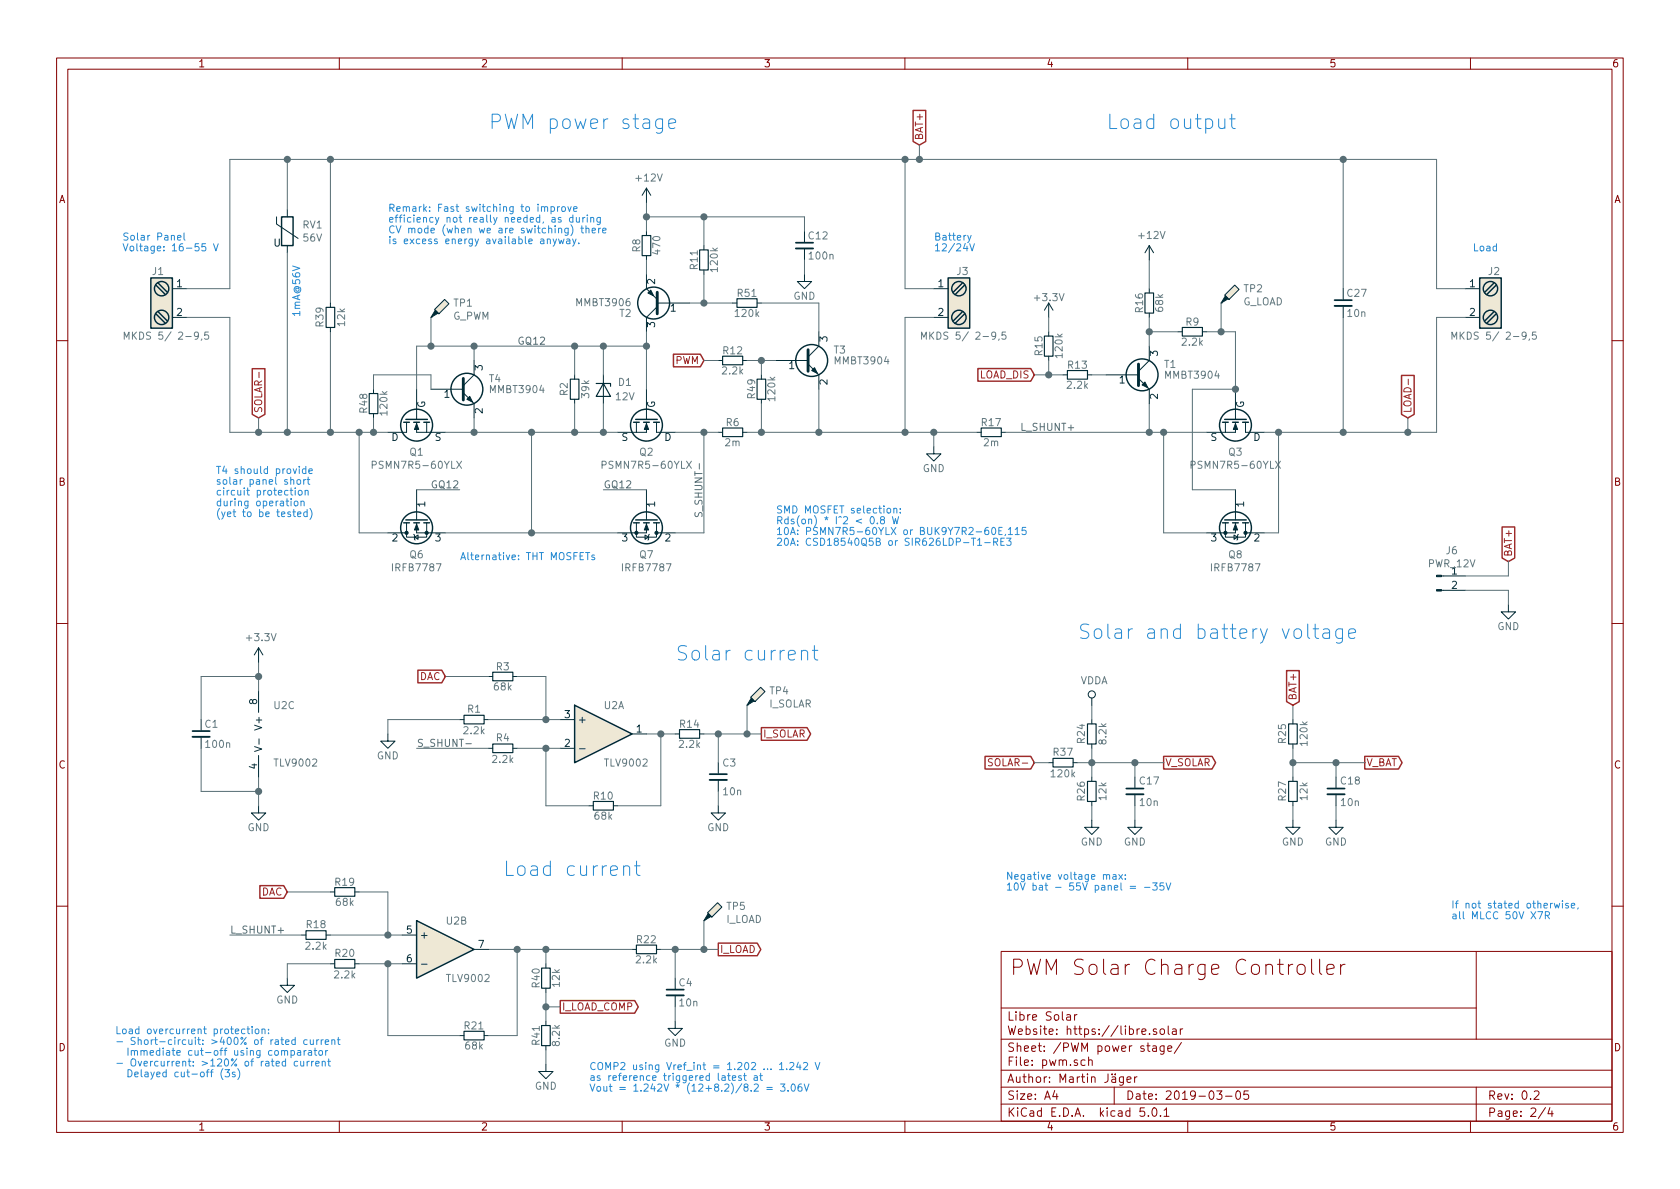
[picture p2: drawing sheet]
<svg xmlns="http://www.w3.org/2000/svg" width="297mm" height="210mm" viewBox="0 0 297 210" stroke-linecap="round" stroke-linejoin="round" font-family="sans-serif">
<g fill="none" stroke="#840000" stroke-width=".18">
<path d="M10 10.3h277v189.9h-277zM12 12.2h273v186.1h-273zM60 10.3v1.9M110 10.3v1.9M160 10.3v1.9M210 10.3v1.9M260 10.3v1.9M10 60.2h2M285 60.2h2M10 110.3h2M285 110.3h2M10 160.2h2"/>
<path d="M177 168.2h108v30.1h-108zM177 178.3h84M188.6 179.5h.6l.1 .9M189.3 179.8l-.5 .1-.2 .2v.2l.2 .1 .5-.1M190 179.4v1M190.4 179.4l-.3 .1-.1 .2M229.5 170.8a.74 .74 0 0 1 1.3 .2v.8a.74 .74 0 0 1-.8 .5 .74 .74 0 0 1-.7-.5v-.8zM231.9 169.6v2.3l.1 .3 .3 .1M233.3 169.6v2.3l.2 .3 .2 .1M234.6 171.4l1.3-.2-.1-.5-.8-.2-.3 .2-.1 .2v1l.1 .3 .3 .1 .8-.1M237 170.5v1.8M237.8 170.5a.69 .69 0 0 0-.8 .5"/>
<path d="M261 168.2v15.6M285 160.2h2M60 198.3v1.9M110 198.3v1.9M160 198.3v1.9M177 195.2h108M177 192.2h108M177 189.2h108M177 183.8h108M186.5 192.8l-.4 1.1h1M186.8 193.4v1M191.8 187.5l-.4-.1-.3 .3 .1 .6 .2 .1 .4-.1"/>
<path d="M192.5 187.5l.2-.1 .4 .1v.9M192.5 186.9v1.5M197 192.2v3M198.6 190.4v1.2l-.3 .3-.3-.1M198.6 190.5l-.4-.1-.3 .3 .1 .6 .2 .1 .4-.1M199.3 190.9l.7-.1-.1-.3-.4-.1-.2 .2v.7h.6M200.6 190.4v1M201 190.4l-.4 .3M202.3 195.9h-.7l-.1 .7 .3-.1h.5l.1 .3-.1 .5-.2 .1-.6-.1M203 197.3v.1M203.3 182.8v.1M203.8 196.1l.2-.2a.8 .8 0 0 1 .6 .8 .8 .8 0 0 1-.6 .7l-.2-.1-.1-.5z"/>
<path d="M203.8 185h.6l.1 .9M204.5 185.3l-.5 .1a.29 .29 0 0 0-.3 .2 .29 .29 0 0 0 .3 .3l.5-.1M204.5 182l-.4-.1-.2 .2 .1 .3 .5 .1v.3h-.6M205.2 197.3v.1M205.2 182.1l.2-.2 .4 .2 .1 .5-.1 .2-.4 .1-.2-.1zM205.8 196.3l.4-.4v1.5M205.8 184.9v1.4l-.3 .1h-.3M205.8 185l-.4-.1-.3 .3 .1 .6 .2 .1 .4-.1M205.8 197.4h.9M206.5 185.4l.7-.1-.1-.3-.4-.1-.2 .2 .1 .7h.5M206.6 181.4v1.3l.2 .2M207.3 182h.6l.1 .9"/>
<path d="M208 182.3l-.5 .1-.2 .2v.2l.2 .1 .5-.1M208.7 181.9v1M208.9 184.3l-1.3 2M209.1 181.9l-.3 .1-.1 .2M210 198.3v1.9M215.1 192.9h1l-.5 .6 .4 .1v.7l-.2 .1-.7-.1M216.7 193.8h1.1M218.6 193.1l.4-.2a.94 .94 0 0 1 0 1.5 .82 .82 0 0 1-.4-1.3zM220.7 192.9h-.7l-.1 .7 .2-.1h.5l.2 .3-.1 .5-.2 .1-.6-.1M260 198.3v1.9M261 192.2v6.1M271.3 193.1l.2-.2h.3l.3 .2v.2v.2l-.9 .9h.9"/>
<path d="M273.3 195.9l-1.3 1.9M274 195.9l-.3 1h.9M274.4 196.4v1"/>
</g>
<g fill="none" stroke="#002b36" stroke-width=".2">
<path d="M57.7 54.4h1.5v3.5h-1.5zM113.5 41.7h1.6v3.5h-1.6zM123.7 44.2h1.5v3.5h-1.5zM130.3 52.8h3.6v1.6h-3.6zM184.7 59.4h1.5v3.6h-1.5zM202.4 51.8h1.6v3.6h-1.6zM209 57.9h3.6v1.5h-3.6zM65.3 69.6h1.5v3.5h-1.5zM100.8 67.1h1.6v3.5h-1.6zM105.4 67.8h2.5v.5M106.7 67.8l1.2 2.3h-2.5zM127.8 75.7h3.5v1.5h-3.5z"/>
<path d="M127.8 63h3.5v1.5h-3.5zM133.9 67.1h1.5v3.5h-1.5zM173.5 75.7h3.5v1.5h-3.5zM188.7 65.5h3.6v1.6h-3.6zM87.1 118.9h3.6v1.5h-3.6zM82 126.5h3.6v1.5h-3.6zM87.1 131.6h3.6v1.5h-3.6zM120.1 129h3.6v1.6h-3.6zM186.2 134.1h3.5v1.5h-3.5zM192.3 128h1.5v3.6h-1.5zM192.3 138.2h1.5v3.5h-1.5zM227.8 138.2h1.6v3.5h-1.6z"/>
<path d="M227.8 128h1.6v3.6h-1.6zM59.2 157h3.5v1.5h-3.5zM104.9 141.7h3.6v1.6h-3.6zM54.1 164.6h3.6v1.5h-3.6zM59.2 169.7h3.5v1.5h-3.5zM95.8 171.2h1.5v3.5h-1.5zM112.5 167.1h3.6v1.6h-3.6zM82 182.4h3.6v1.5h-3.6zM95.8 181.4h1.5v3.5h-1.5z"/>
</g>
<g fill="none" stroke="#002b36" stroke-width=".18">
<path d="M48.9 38.3v1.3l3.8 2.6M50.8 37.1v1.2M114.3 33.3v2.5M114.3 33.3l-.8 1.2M114.3 33.3l.8 1.2M30.5 51h2.5M30.5 56.1h2.5M50.8 43.4v1.3M58.4 53.6v.8M58.4 57.9v.8M76.2 56.1h.1M76.8 54.7l1.8-1.7 .8 .7-1.8 1.8z"/>
<path d="M114.3 48.5v2.5l1.9 2M114.3 40.9v.8M114.3 45.2v.8M116.2 54.2l-1.9 1.9v2.6M116.2 53.6h5.7M124.5 43.4v.8M124.5 47.7v.8M129.5 53.6h.8M133.9 53.6h.7M142.2 48.5v1.3h1.3l-1.3 1.2-1.2-1.2h1.2M142.2 40.9v1.9M142.2 43.9v2.1"/>
<path d="M144.8 58.7v2.5l-1.9 1.9M165.1 51h2.5M165.1 56.1h2.5M185.4 53.6v2.5M185.4 58.7v.7M185.4 53.6l.8 1.3M185.4 53.6l-.7 1.3M203.2 43.4v2.6M203.2 51v.8M203.2 55.4v.7M203.2 43.4l-.8 1.3M203.2 43.4l.8 1.3"/>
<path d="M208.3 58.7h.7M212.6 58.7h.8M215.9 53.6h.1M216.5 52.2l1.8-1.8 .8 .8-1.8 1.8zM237.5 51v2M237.5 54.1v2M259.1 51h2.5M259.1 56.1h2.5M66 68.8v.8M66 73.1v.8M71.9 74.7v1.7h-3.3M73.7 74.7v1.7h5"/>
<path d="M73.7 68.8v5.4M75.4 74.7v1.7M76.2 68.8h5.7M81.9 69.5l1.9 1.9v2.5M83.8 63.7v2.6l-1.9 1.9M101.6 66.3v.8M101.6 70.6v.8M106.7 66.3v5.1M112.5 74.7v1.7M114.3 74.7v1.7h-5.1M114.3 68.8v5.4M116.1 74.7v1.7h3.3"/>
<path d="M127 76.4h.8M127 63.7h.8M131.3 76.4h.8M131.3 63.7h.8M134.6 66.3v.8M134.6 70.6v.8M137.2 63.7h5.7M142.9 64.4l1.9 1.9v2.5M165.1 79v1.3h1.3l-1.3 1.2-1.3-1.2h1.3M172.7 76.4h.8M177 76.4h.8M185.4 63v.7"/>
<path d="M188 66.3h.7M192.3 66.3h.7M195.6 66.3h5.7M201.3 66.9l1.9 1.9v2.6M203.2 61.2v2.5l-1.9 2M216.7 74.7v1.7M218.4 74.7v1.7h-5M218.4 68.8v5.4M220.2 74.7v1.7h3.3M68.6 94.2h3.3M71.9 92.5v1.7M73.2 94.5l.1 .1v.8l.1 .1"/>
<path d="M73.3 95l.6-.4v.8zM73.7 86.6v5.1M73.7 91.7v.2M73.7 92.5v1.7h5M75.4 92.5v2.5h-3.5v-.8M112.5 92.5v2.5h3.6v-.8M114 94.6l.7 .4-.7 .4zM114.3 86.6v5.1M114.3 91.7v.2M114.3 92.5v1.7h-5.1M114.8 94.5l-.1 .1v.8l-.1 .1M116.1 92.5v1.7"/>
<path d="M116.1 94.2h3.3M216.7 92.5v2.5h3.5v-.8M218.2 94.6l.6 .4-.6 .4zM218.4 86.6v5.1M218.4 91.7v.2M218.4 92.5v1.7h-5M218.9 94.5l-.1 .1v.8l-.1 .1M220.2 92.5v1.7M220.2 94.2h3.3M45.7 114.5v2.6M45.7 114.5l-.7 1.3M45.7 114.5l.8 1.3"/>
<path d="M86.4 119.6h.7M90.7 119.6h.7M254.9 104.4h4.2M254.9 101.8h4.2M266.7 106.9v1.3h1.3l-1.3 1.3-1.3-1.3h1.3M35.6 127.2v2M35.6 130.3v2M45.7 122.2v3.8M45.7 133.6v3.8M68.6 129.8v1.3h1.2l-1.2 1.2-1.3-1.2h1.3M81.3 127.2h.7M85.6 127.2h.8"/>
<path d="M86.4 132.3h.7M90.7 132.3h.7M99.1 127.2h2.5M99.1 132.3h2.5M111.8 129.8h2.5M119.4 129.8h.7M123.7 129.8h.8M127 134.9v1.9M127 137.9v2M132.1 124.7h.1M132.7 123.3l1.8-1.8 .8 .8-1.8 1.8zM185.4 134.9h.8"/>
<path d="M189.7 134.9h.8M193 123.4v1.3M193 127.2v.8M193 131.6v.7M193 137.4v.8M200.7 137.4v1.9M228.6 127.2v.8M228.6 131.6v.7M228.6 137.4v.8M236.2 137.4v1.9M45.7 142.5v1.3h1.3l-1.3 1.2-1.3-1.2h1.3M58.4 157.7h.8"/>
<path d="M62.7 157.7h.8M104.1 142.5h.8M108.5 142.5h.7M127 142.5v1.3h1.3l-1.3 1.2-1.3-1.2h1.3M193 145v1.3h-1.2l1.2 1.3 1.3-1.3h-1.3M193 141.7v.8M200.7 145v1.3h-1.3l1.3 1.3 1.2-1.3h-1.2M200.7 140.5v2M228.6 145v1.3h-1.3l1.3 1.3 1.3-1.3h-1.3M228.6 141.7v.8M236.2 145v1.3h-1.3l1.3 1.3 1.3-1.3h-1.3M236.2 140.5v2"/>
<path d="M50.8 173v1.2h1.3l-1.3 1.3-1.3-1.3h1.3M53.3 165.3h.8M57.7 165.3h.7M58.4 170.4h.8M62.7 170.4h.8M71.1 170.4h2.6M71.1 165.3h2.6M83.8 167.9h2.6M96.5 170.4v.8M96.5 174.7v.8M111.8 167.9h.7M116.1 167.9h.7"/>
<path d="M119.4 173v1.9M119.4 176v2M124.5 162.8h.1M125.1 161.4l1.8-1.8 .7 .8-1.7 1.8zM81.3 183.1h.7M85.6 183.1h.8M96.5 188.2v1.3h1.3l-1.3 1.2-1.3-1.2h1.3M96.5 180.6v.8M96.5 184.9v.8M119.4 180.6v1.3h1.2l-1.2 1.2-1.3-1.2h1.3"/>
<circle cx="193" cy="122.8" r=".63"/>
</g>
<g fill="#eee8d5" stroke="#eee8d5" stroke-width=".18">
<path d="M167.6 49.1h3.8v8.9h-3.8z"/>
<path d="M26.7 49.1h3.8v8.9h-3.8z"/>
<path d="M261.6 49.1h3.8v8.9h-3.8z"/>
<path d="M132.7 123.3l1.8-1.8 .8 .8-1.8 1.8z"/>
<path d="M125.1 161.4l1.8-1.8 .7 .8-1.7 1.8z"/>
<path d="M73.7 162.8l10.1 5.1-10.1 5.1z"/>
<path d="M101.6 124.7l10.2 5.1-10.2 5.1z"/>
<path d="M76.8 54.7l1.8-1.7 .8 .7-1.8 1.8z"/>
<path d="M216.5 52.2l1.8-1.8 .8 .8-1.8 1.8z"/>
</g>
<g fill="none" stroke="#002b36" stroke-width=".25">
<path d="M49.8 38.3h2v5.1h-2zM26.7 49.1h3.8v8.9h-3.8zM27.6 55.5l1.6 1.6M27.6 50.4l1.6 1.7M27.9 50l1.7 1.7M27.9 55.1l1.7 1.7M167.6 49.1h3.8v8.9h-3.8zM170.2 50l-1.7 1.7M170.2 55.1l-1.7 1.7M170.6 55.5l-1.7 1.6M170.6 50.4l-1.7 1.7M261.6 49.1h3.8v8.9h-3.8z"/>
<path d="M264.2 50l-1.7 1.7M264.2 55.1l-1.7 1.7M264.5 55.5l-1.6 1.6M264.5 50.4l-1.6 1.7M71.4 74.7h1M71.8 74.2h3.8M73.2 74.7h1M74.9 74.7h1M112 74.7h1M112.4 74.2h3.8M113.8 74.7h1M115.6 74.7h1"/>
<path d="M216.2 74.7h1M216.5 74.2h3.8M217.9 74.7h1M219.7 74.7h1M71.4 92.5h1M71.8 91.9h3.8M73.2 92.5h1M74.9 92.5h1M112 92.5h1M112.4 91.9h3.8M113.8 92.5h1M115.6 92.5h1"/>
<path d="M216.2 92.5h1M216.5 91.9h3.8M217.9 92.5h1M219.7 92.5h1M101.6 124.7l10.2 5.1-10.2 5.1zM73.7 162.8l10.1 5.1-10.1 5.1z"/>
<circle cx="28.6" cy="56.1" r="1.27"/>
<circle cx="28.6" cy="51" r="1.27"/>
<circle cx="115.6" cy="53.6" r="2.82"/>
<circle cx="169.5" cy="56.1" r="1.27"/>
<circle cx="169.5" cy="51" r="1.27"/>
<circle cx="263.5" cy="56.1" r="1.27"/>
<circle cx="263.5" cy="51" r="1.27"/>
<circle cx="73.7" cy="75.2" r="2.82"/>
<circle cx="82.5" cy="68.8" r="2.82"/>
<circle cx="114.3" cy="75.2" r="2.82"/>
<circle cx="143.5" cy="63.7" r="2.82"/>
<circle cx="201.9" cy="66.3" r="2.82"/>
<circle cx="218.4" cy="75.2" r="2.82"/>
<circle cx="73.7" cy="93.3" r="2.82"/>
<circle cx="114.3" cy="93.3" r="2.82"/>
<circle cx="218.4" cy="93.3" r="2.82"/>
</g>
<g fill="none" stroke="#657b83" stroke-width=".18">
<path d="M22 60v-1.3l.4 .9 .4-.9v1.3M36.8 58.7h-.6v.6l.5-.1 .2 .3v.3l-.2 .2-.5-.1M162.9 60v-1.3l.4 .9 .5-.9v1.3M177.8 58.7h-.6l-.1 .6 .5-.1 .3 .3v.3l-.3 .2-.5-.1M256.7 60v-1.3l.4 .9 .5-.9v1.3M271.6 58.7h-.6l-.1 .6 .5-.1 .3 .3v.3l-.3 .2-.5-.1M65.8 82.2h.6l.1-.2v-.3l-.2-.1h-.5v1.2M80.7 81.6l.9 1.2M81.6 81.6l-.9 1.2M106.5 82.2h.6l.1-.2-.1-.3-.2-.1h-.4v1.2M121.4 81.6l.9 1.2M122.3 81.6l-.9 1.2"/>
<path d="M210.6 82.2h.6l.1-.2v-.3l-.2-.1h-.5v1.2M225.5 81.6l.9 1.2M226.4 81.6l-.9 1.2"/>
</g>
<g fill="none" stroke="#268bd2" stroke-width=".18">
<path d="M95.7 36.7l.2-.2 .3 .1 .1 .8M96.3 36.7l.2-.2 .3 .1v.8M97.4 36.6l.4-.1 .2 .3-.1 .5h-.5M97.4 36.5v1.3M98.6 36.5v.9M98.9 36.5l-.3 .3M99.2 38.5l-.3-.1-.2 .2 .1 .2 .4 .1v.3h-.5M99.4 36.6l.3-.1 .3 .3-.2 .5-.3 .1-.1-.1zM100.4 36.5l.3 .9 .3-.9M100.9 39.7a1.47 1.47 0 0 1 0 2M101.3 38.5l-.4-.1-.2 .3 .1 .5h.5M101.3 38v1.3"/>
<path d="M101.4 37l.6-.2v-.2l-.4-.1-.2 .2 .1 .6h.5M101.9 38.4l.1 .8 .3 .1 .1-.1M102.4 38.4v.9M102.9 39.9v1.1l.3 .2M103 38.4v.9M103.4 38.4l-.4 .3M103.6 39.9v1.3M103.8 38v.1M103.8 38.4v.9M104.4 38.6l.2-.2 .3 .1 .1 .8M104.4 38.4v.9M106.1 38.4v1.1l-.2 .2-.3-.1"/>
<path d="M106.1 38.5l-.3-.1-.3 .3 .2 .5h.4M117.1 21v2.1a.68 .68 0 0 1-1 .3M117.1 21.2l-.7-.2-.5 .5v.7l.3 .4 .2 .1 .7-.1M118.2 21.9l1.3-.3-.2-.4-.7-.2-.4 .4v.9l.2 .3 .2 .1 .7-.1M215.5 21v1.3a.61 .61 0 0 0 .5 .5 .61 .61 0 0 0 .6-.3M216.6 21v1.7M217.4 21h1M217.8 20.2v2.1l.1 .3 .5 .1M31.4 42l.6-.1-.1-.2-.3-.1-.2 .2v.6h.5M32.5 41.2v1.1l.2 .2M36.3 43.1h-.6v.6l.2-.1 .4 .1v.5l-.1 .2-.5-.2M37.7 43.1l.5 1.3 .4-1.3"/>
<path d="M96.8 42.4l.2-.1h.3v.8M96.8 42.3v.8M97.8 42.3l.3 .8M98.4 42.3l-.4 1.1-.2 .1M98.8 42.3l.2 .8 .2-.6 .3 .6 .2-.8M100.2 42.3h.5l.1 .8M100.8 42.6h-.5l-.1 .2v.2h.6M101.2 42.3l.3 .8M101.9 42.3l-.5 1.1-.2 .1M102.3 43v.1M102.7 40.4h.5M103.6 40.5l.2-.1h.3v.8"/>
<path d="M104.7 40.8l.6-.1-.1-.3h-.3l-.2 .1v.6h.5M105.8 40.4v.8M106.2 40.4l-.4 .2M106.6 40.8l.6-.1-.1-.3h-.3l-.2 .1v.6h.5M171.1 41.6l.3 .9M171.4 43.1l.5 1.3 .4-1.3M171.7 41.6l-.4 1.2-.2 .1M51.3 86.7h.5M51.4 84.9l.2-.1 .3 .1v.7M51.5 86.3v1.1l.3 .1M51.5 88.2v.1M51.5 88.6v.9"/>
<path d="M51.8 90.5h.4M51.9 90.1v1.1l.3 .2M52.1 88.7l.1-.1 .4 .1 .1 .5-.1 .2-.4 .1-.1-.2zM52.2 86.3v.1M52.2 86.7v.8M52.6 84.9l.1-.1 .4 .1 .1 .5-.2 .2h-.3l-.1-.1zM52.6 90.9l.6-.1v-.2l-.4-.1-.2 .2 .1 .6h.5M52.9 86.8l.3-.1 .2 .2-.1 .6h-.3l-.3-.2zM52.9 82.5v.1M52.9 82.9v.8M53.2 88.7l.2-.1 .3 .1 .1 .8M53.2 88.6v.9"/>
<path d="M53.7 84.8v.8M53.9 86.8l.2-.1 .3 .1 .1 .7M53.9 86.7v.8M54.1 83l-.4-.1-.2 .2 .1 .6h.5M54.1 84.8l-.4 .2M54.1 82.5v1.2M54.3 90.6l-.4-.1-.2 .2 .1 .6h.5M54.3 90.1v1.3M54.3 84.8h.5M54.5 84.4v1.1l.3 .1M54.6 83.3l.6-.1v-.2l-.4-.1-.2 .2 .1 .6h.5M54.8 89.9a1.4 1.4 0 0 1 0 1.9"/>
<path d="M103.5 97.7h.8M103.9 97.7v1.3M105.1 98.2l-.3-.1-.2 .2 .1 .2 .4 .1v.3h-.5M155.1 92.5v.1M155.9 91.9l-.2-.1v-.3l.2-.1h.4v.4l-.5 .2-.1 .1v.3l.2 .2h.4l.1-.2-.1-.4-.1-.1M156.9 90l.1-.1 .4 .1 .1 .5-.1 .2h-.4l-.1-.1zM157.8 91.4l.3 1.2 .2-.9 .3 .9 .3-1.2M158 90l.2-.1h.3l.1 .8M158 89.9v.8M159.2 90.6v.1M159.2 89.9v.2M172.8 95.5l.4-.3v1.2"/>
<path d="M172.8 96.4h.8M174.1 96h1M175.4 93.4l.2-.1a.67 .67 0 0 1 .5 .6 .67 .67 0 0 1-.5 .6l-.2-.1-.1-.3zM175.7 95.8h.6l.1-.5-.2-.1h-.5v1.2M176 95.8l.4 .6M176.6 93.9h.4M177 95.8h.4M177.2 93.3h-.6v1.2h.6M177.6 95.2h-.6v1.2h.6M177.8 94.5l-.1 .2M178 95.2h.8l-.4 .5 .3 .1v.5l-.2 .1-.5-.1M178.3 93.6l.3-.3v1.2"/>
<path d="M178.3 94.5h.7M179.5 93.6l.4-.3v1.2M179.5 94.5h.7M181.4 93.3h-.6l-.1 .6 .2-.2 .5 .2v.5l-.2 .1-.5-.1M141.7 115.3a.63 .63 0 0 1 1.1 .1v1.3M141.7 115v1.7M143.6 115h1M144 114.2v2.1l.1 .3 .5 .1M231.2 110.4v2.1l.1 .3 .3 .1M232.2 111.2h.9M232.5 110.4v2.1l.2 .3 .4 .1M234 111.3l.2-.1 .7 .1 .2 .3v1.3"/>
<path d="M235.1 111.8l-.9 .1a.49 .49 0 0 0-.4 .5 .49 .49 0 0 0 .4 .5l.9-.1M237.4 111.2v2.1a.67 .67 0 0 1-1.1 .3M237.4 111.3l-.7-.1-.3 .1-.2 .4v.7l.2 .4 .3 .1 .7-.1M238.5 112l1.2-.2-.2-.5-.7-.1-.3 .4v.9l.1 .3 .2 .1 .7-.1M110.3 153.4a.61 .61 0 0 1 1 .1v1.3M110.3 153.1v1.7M112.2 153.1h1M112.5 152.3v2.1l.2 .3 .5 .1M195.7 154.8l.1-.1h.3l.1 .8M196.8 154.7h.5v.8M197.3 155h-.4l-.2 .2 .1 .2h.5M197.8 154.7l.7 .8"/>
<path d="M198.5 154.7l-.7 .8M199 155.4v.1M199 154.7v.1M199.8 156.7h1M199.8 157.1h1M202.4 156.9h.9M203.8 156.1h.8l-.4 .5 .3 .1v.6l-.2 .1-.5-.1M205.7 156.1h-.6v.6l.5-.1 .2 .3v.3l-.2 .2-.5-.1M206.2 156.1l.4 1.3 .4-1.3M274.8 159.7l.3 .9 .2-.6 .2 .6 .3-.9M276.3 159.3v.1M276.3 159.7v.9"/>
<path d="M277.3 159.8l-.3-.1-.2 .2 .1 .2 .4 .1v.3h-.5M271.9 161.2h.8l-.5 1.3M273.2 161.9l.6-.1 .2-.2-.1-.3-.2-.1h-.5v1.3M273.5 161.9l.5 .6M277.8 160.1l.6-.1v-.2l-.4-.1-.2 .2 .1 .6h.5M279 160.5l-.1 .3M37.2 189.6h.5M37.7 189.1l-.3 .2v1.1M39.4 189a1.47 1.47 0 0 0 0 1.9M39.8 189.1h.8l-.4 .5 .3 .2 .1 .4-.3 .2-.5-.1M41.6 189.6h-.4l-.1 .2v.1l.5 .2v.3h-.5M42 189a1.47 1.47 0 0 1 0 1.9"/>
<path d="M43.3 182h-.3l-.3 .2 .1 .5h.5M43.7 182h.4M43.8 181.5v1.1l.3 .2M44.6 181.5v.2M44.6 182v.8M45.2 182h.3l.2 .1v.6l-.3 .1-.3-.2zM46.3 182.1l.2-.1h.3l.1 .8M46.3 182v.8M47.5 182.7v.1M47.5 182v.1M49.8 185.9l.2-.1h.3v.8M49.8 185.8v.8"/>
<path d="M50.3 185.9l.2-.1h.3l.1 .8M50.5 184.3l.6-.1v-.3h-.4l-.2 .1 .1 .7h.5M50.5 187.7h-.4l-.2 .2 .1 .6h.5M50.5 187.2v1.3M51.5 185.8h.3l.3 .2-.2 .6h-.4M51.5 185.8v1.2M52.2 183.9h-.4l-.2 .2 .1 .6h.5M52.2 183.4v1.3M52.6 185.8h.5l.1 .8M52.6 187.7h-.4l-.2 .2 .1 .6h.5M53.2 186.1h-.5l-.1 .2 .1 .3h.5M53.2 187.7v.8h.3l.2-.1"/>
<path d="M53.7 187.7v.8M53.8 185.8v.8M54.1 185.8l-.3 .2M54.3 183.9h-.4l-.2 .2 .1 .6h.5M54.3 187.7v.8M54.6 185.8h.4l.1 .8M54.7 187.7l-.4 .2M54.9 183.9v.8h.3l.2-.1M55.1 186.1h-.4l-.2 .2 .1 .3h.5M55.1 187.7v.8M55.4 183.9v.8M55.4 187.7l-.3 .2"/>
<path d="M55.5 185.8h.5M55.7 185.3v1.1l.3 .2M55.8 188.1l.6-.1v-.3h-.4l-.2 .2 .1 .6h.5M56 183.9v.8M56.4 183.9l-.4 .2M56.5 185.8h.3l.2 .1-.1 .7h-.3l-.2-.2zM56.8 183.9v.8M57 187.8l.1-.1h.4v.8M57 187.7v.8M57.1 183.9l-.3 .2M57.5 184.3l.6-.1v-.3h-.4l-.2 .1 .1 .7h.5M57.6 185.8v.8"/>
<path d="M57.9 185.8l-.3 .2M57.9 187.7h.5M58.1 187.2v1.1l.3 .2M58.7 184l.2-.1h.3v.8M58.7 183.9v.8M59.6 183.9h.5M59.8 183.4v1.1l.3 .2M128.8 189.8v1.1l.3 .2M129.5 190.6l.6-.1-.1-.2-.3-.1-.2 .2v.6h.5M131.1 190.3l-.3-.1-.2 .2v.2l.5 .1v.3h-.5M131.6 189.8v1.1l.4 .2M133.3 190.3h.5l.1 .8"/>
<path d="M133.3 191.8l.5-.1 .3 .3-.8 1h.8M133.9 190.5l-.4 .1-.2 .1v.3h.6M134.5 189.8v1.1l.3 .2M135.6 192.3h1M135.6 192.7h1M137.8 188.2l.4-.3v1.2M137.8 189.1h.8M138 191.7h.8l-.4 .5 .3 .1v.6l-.5 .1-.2-.2M139.1 189v.1M139.3 192.8v.2M139.6 188l.5-.1 .3 .3-.1 .2-.7 .7h.8M140 191.8l.2-.1a.67 .67 0 0 1 .4 .6 .67 .67 0 0 1-.4 .7l-.3-.5z"/>
<path d="M141.1 187.8l-.3 .9h.8M141.5 188.3v.8M141.7 191.7l-.4 .1a.87 .87 0 0 0 0 1.2l.5-.2v-.5l-.5-.1-.2 .2M142.1 188l.4-.1 .3 .3-.8 .9h.8M142.2 191.7l.4 1.3 .4-1.3M144.1 187.9l.5 1.2 .4-1.2"/>
</g>
<g fill="none" stroke="#586e75" stroke-width=".18">
<path d="M50.8 28.2v8.9M58.4 28.2v25.4M114.3 35.8v5.1M114.3 38.3h27.9v2.6M124.5 38.3v5.1M160 28.2v22.8h5.1M162.6 25.6v2.6M237.5 28.2v22.8M33 51h7.6v-22.8h213.4v22.8h5.1M33 56.1h7.6v20.3h28M50.8 44.7v31.7M58.4 58.7v17.7"/>
<path d="M76.2 56.1v5.1M114.3 46v2.5M114.3 58.7v10.1M121.9 53.6h7.6M124.5 48.5v5.1M134.6 53.6h10.2v5.1M142.2 46v2.5M165.1 56.1h-5.1v20.3M185.4 56.1v2.6M203.2 46v5M203.2 56.1v5.1M203.2 58.7h5.1"/>
<path d="M213.4 58.7h5v10.1h-7.6v17.8h7.6M215.9 53.6v5.1M237.5 56.1v20.3M259.1 56.1h-5.1v20.3h-30.5M45.7 73.9v2.5M63.5 76.4v17.8h5.1M66 68.8v-2.5h10.2v2.5M66 73.9v2.5M78.7 76.4h30.5M83.8 61.2v2.5M83.8 73.9v2.5M94 76.4v17.8"/>
<path d="M101.6 61.2v5.1M101.6 71.4v5M106.7 61.2v5.1M106.7 71.4v5M114.3 61.2h-40.6v7.6M119.4 76.4h7.6M124.5 76.4v17.8h-5.1M124.5 63.7h2.5M132.1 76.4h40.6M132.1 63.7h5.1M134.6 63.7v2.6M134.6 71.4v5"/>
<path d="M144.8 68.8v7.6M165.1 76.4v2.6M177.8 76.4h35.6M182.9 66.3h5.1M185.4 63.7v2.6M193 66.3h2.6M203.2 71.4v5M205.7 76.4v17.8h7.7M226.1 76.4v17.8h-2.6M248.9 73.9v2.5M73.7 86.6h7.6M78.7 94.2h30.5"/>
<path d="M106.7 86.6h7.6M123.6 82v1M266.7 99.3v2.5h-7.6M45.7 117.1v5.1M45.7 119.6h-10.1v7.6M78.7 119.6h7.7M91.4 119.6h5.1v7.6M259.1 104.4h7.6v2.5M35.6 132.3v7.6h10.1M45.7 137.4v5.1M73.7 132.3h12.7M81.3 127.2h-12.7v2.6"/>
<path d="M82.4 131.5h.9M86.4 127.2h12.7M91.4 132.3h7.7M96.5 132.3v10.2h7.6M114.3 129.8h5.1M116.8 129.8v12.7h-7.6M124.5 129.8h10.1M127 129.8v5.1M127 139.9v2.6M132.1 124.7v5.1M182.9 134.9h2.5M190.5 134.9h15.2"/>
<path d="M193 124.7v2.5M193 132.3v5.1M200.7 134.9v2.5M228.6 124.7v2.5M228.6 132.3v5.1M228.6 134.9h12.7M236.2 134.9v2.5M50.8 157.7h7.6M63.5 157.7h5.1v7.6M193 142.5v2.5M200.7 142.5v2.5M228.6 142.5v2.5"/>
<path d="M236.2 142.5v2.5M40.6 165.3h12.7M58.4 170.4h-7.6v2.6M58.4 165.3h12.7M63.5 170.4h7.6M68.6 170.4v12.7h12.7M86.4 167.9h25.4M91.4 167.9v15.2h-5M96.5 167.9v2.5M96.5 175.5v5.1M96.5 178h2.6M116.8 167.9h10.2"/>
<path d="M119.4 167.9v5.1M119.4 178v2.6M124.5 162.8v5.1M96.5 185.7v2.5"/>
</g>
<path d="M140.7 43.9h3.1M236 54.1h3M34 130.3h3.1M125.5 137.9h3M199.1 140.5h3.1M234.7 140.5h3M117.9 176h3" fill="none" stroke="#002b36" stroke-width=".33"/>
<path d="M140.7 42.9h3.1M236 53.1h3M34 129.3h3.1M125.5 136.9h3M199.1 139.4h3.1M234.7 139.4h3M117.9 175h3" fill="none" stroke="#002b36" stroke-width=".3"/>
<g fill="none" stroke="#9f2523" stroke-width=".25">
<path d="M161.4 19.5h2.3v5.5l-1.1 .6-1.2-.6zM44.6 65.2h2.2v8.1l-1.1 .6-1.1-.6zM119.1 62.6h4.7l.7 1.1-.7 1.2h-4.7zM172.9 65.2h9.3l.7 1.1-.7 1.1h-9.3zM247.8 66.4h2.2v6.9l-1.1 .6-1.1-.6zM265.6 93.2h2.2v5.5l-1.1 .6-1.1-.6zM73.9 118.5h4.2l.6 1.1-.6 1.1h-4.2zM227.5 118.6h2.2v5.5l-1.1 .6-1.1-.6zM134.6 128.7h8.1l.6 1.1-.6 1.1h-8.1zM174.2 133.8h8l.7 1.1-.7 1.1h-8zM205.7 133.8h8.6l.6 1.1-.6 1.1h-8.6zM241.3 133.8h6l.6 1.1-.6 1.1h-6z"/>
<path d="M45.9 156.6h4.3l.6 1.1-.6 1.1h-4.3zM99.1 176.9h13.1l.7 1.1-.7 1.2h-13.1zM127 166.8h6.9l.6 1.1-.6 1.1h-6.9z"/>
</g>
<g fill="#586e75" stroke="#586e75" stroke-width=".25">
<circle cx="228.6" cy="134.9" r=".51"/>
<circle cx="193" cy="134.9" r=".51"/>
<circle cx="237.5" cy="28.2" r=".51"/>
<circle cx="203.2" cy="76.4" r=".51"/>
<circle cx="248.9" cy="76.4" r=".51"/>
<circle cx="114.3" cy="38.3" r=".51"/>
<circle cx="101.6" cy="76.4" r=".51"/>
<circle cx="106.7" cy="76.4" r=".51"/>
<circle cx="165.1" cy="76.4" r=".51"/>
<circle cx="160" cy="76.4" r=".51"/>
<circle cx="58.4" cy="76.4" r=".51"/>
<circle cx="160" cy="28.2" r=".51"/>
<circle cx="58.4" cy="28.2" r=".51"/>
<circle cx="124.5" cy="53.6" r=".51"/>
<circle cx="144.8" cy="76.4" r=".51"/>
<circle cx="45.7" cy="76.4" r=".51"/>
<circle cx="50.8" cy="28.2" r=".51"/>
<circle cx="50.8" cy="76.4" r=".51"/>
<circle cx="237.5" cy="76.4" r=".51"/>
<circle cx="127" cy="129.8" r=".51"/>
<circle cx="119.4" cy="167.9" r=".51"/>
<circle cx="116.8" cy="129.8" r=".51"/>
<circle cx="96.5" cy="127.2" r=".51"/>
<circle cx="68.6" cy="165.3" r=".51"/>
<circle cx="96.5" cy="132.3" r=".51"/>
<circle cx="91.4" cy="167.9" r=".51"/>
<circle cx="68.6" cy="170.4" r=".51"/>
<circle cx="45.7" cy="119.6" r=".51"/>
<circle cx="45.7" cy="139.9" r=".51"/>
<circle cx="203.2" cy="58.7" r=".51"/>
<circle cx="132.1" cy="129.8" r=".51"/>
<circle cx="124.5" cy="167.9" r=".51"/>
<circle cx="162.6" cy="28.2" r=".51"/>
<circle cx="205.7" cy="76.4" r=".51"/>
<circle cx="226.1" cy="76.4" r=".51"/>
<circle cx="218.4" cy="68.8" r=".51"/>
<circle cx="63.5" cy="76.4" r=".51"/>
<circle cx="200.7" cy="134.9" r=".51"/>
<circle cx="236.2" cy="134.9" r=".51"/>
<circle cx="96.5" cy="178" r=".51"/>
<circle cx="96.5" cy="167.9" r=".51"/>
<circle cx="83.8" cy="76.4" r=".51"/>
<circle cx="66" cy="76.4" r=".51"/>
<circle cx="94" cy="76.4" r=".51"/>
<circle cx="94" cy="94.2" r=".51"/>
<circle cx="114.3" cy="61.2" r=".51"/>
<circle cx="106.7" cy="61.2" r=".51"/>
<circle cx="101.6" cy="61.2" r=".51"/>
<circle cx="83.8" cy="61.2" r=".51"/>
<circle cx="134.6" cy="63.7" r=".51"/>
<circle cx="134.6" cy="76.4" r=".51"/>
<circle cx="185.4" cy="66.3" r=".51"/>
<circle cx="124.5" cy="38.3" r=".51"/>
<circle cx="76.2" cy="61.2" r=".51"/>
<circle cx="215.9" cy="58.7" r=".51"/>
<circle cx="124.5" cy="76.4" r=".51"/>
</g>
<g fill="#002b36" stroke="#002b36" stroke-width=".18">
<path d="M254 104.3h.9v.2h-.9z"/>
<path d="M254 101.7h.9v.3h-.9z"/>
<path d="M132.8 123.4l.5 .5-1.2 .8z"/>
<path d="M125.2 161.5l.5 .5-1.2 .8z"/>
<path d="M201.9 68.1l.5-.5 .5 1z"/>
<path d="M73.7 74.9l.3 1h-.7z"/>
<path d="M114.3 74.9l.4 1h-.8z"/>
<path d="M114.6 51.8l.5-.5 .5 1z"/>
<path d="M144 65l.5 1-1-.5z"/>
<path d="M218.4 74.9l.4 1h-.7z"/>
<path d="M114.3 92.7l.4 1h-.8z"/>
<path d="M73.7 92.7l.3 1h-.7z"/>
<path d="M218.4 92.7l.4 1h-.7z"/>
<path d="M82.5 70.6l.6-.5 .5 1z"/>
<path d="M77 54.9l.5 .5-1.3 .7z"/>
<path d="M216.7 52.3l.5 .5-1.3 .8z"/>
<circle cx="112.5" cy="94.2" r=".28"/>
<circle cx="116.1" cy="94.2" r=".28"/>
<circle cx="75.4" cy="94.2" r=".28"/>
<circle cx="71.9" cy="94.2" r=".28"/>
<circle cx="216.7" cy="94.2" r=".28"/>
<circle cx="220.2" cy="94.2" r=".28"/>
</g>
<path d="M116.2 51.7v3.8M81.9 66.9v3.8M142.9 61.8v3.9M201.3 64.4v3.8" fill="none" stroke="#002b36" stroke-width=".51"/>
<path d="M45.8 65.8v1M249 67.1v.9M175.5 134.2h-.5l-.2 .1v.3l.6 .3 .1 .3-.3 .2h-.4" fill="none" stroke="#9f2523" stroke-width=".18"/>
<path d="M45 132l1.3 .5-1.3 .4M45.8 130.7v.9M102.5 132.4h1M74.5 170.5h1" fill="none" stroke="#073642" stroke-width=".18"/>
<text font-size="3.7" fill="#840000" x="178.5" y="172.5">PWM Solar Charge Controller</text>
<g font-size="3.5" fill="#268bd2">
<text x="86.4" y="22.9">PWM power stage</text>
<text x="195.6" y="22.9">Load output</text>
<text x="190.5" y="113">Solar and battery voltage</text>
<text x="119.4" y="116.8">Solar current</text>
<text x="88.9" y="154.9">Load current</text>
</g>
<g font-size="2.1" fill="#840000">
<text x="178" y="186">Sheet: /PWM power stage/</text>
<text x="178" y="180.5">Libre Solar</text>
<text x="178" y="183">Website: https://libre.solar</text>
<text x="178" y="188.5">File: pwm.sch</text>
<text x="178" y="191.5">Author: Martin Jäger</text>
<text x="178" y="197.5">KiCad E.D.A. kicad 5.0.1</text>
<text x="178" y="194.5">Size: A4</text>
<text x="199" y="194.5">Date: 2019-03-05</text>
<text x="263" y="194.5">Rev: 0.2</text>
<text x="263" y="197.5">Page: 2/4</text>
</g>
<g font-size="1.8" fill="#840000">
<text x="35" y="11.9">1</text>
<text x="85" y="11.9">2</text>
<text x="135" y="11.9">3</text>
<text x="185" y="11.9">4</text>
<text x="235" y="11.9">5</text>
<text x="285" y="11.9">6</text>
<text x="10.4" y="35.9">A</text>
<text x="285.4" y="35.9">A</text>
<text x="10.4" y="85.9">B</text>
<text x="285.4" y="85.9">B</text>
<text x="10.4" y="135.9">C</text>
<text x="285.4" y="135.9">C</text>
<text x="10.4" y="185.9">D</text>
<text x="285.4" y="185.9">D</text>
<text x="35" y="199.9">1</text>
<text x="85" y="199.9">2</text>
<text x="135" y="199.9">3</text>
<text x="185" y="199.9">4</text>
<text x="235" y="199.9">5</text>
<text x="285" y="199.9">6</text>
</g>
<g font-size="1.8" fill="#9f2523">
<text x="163.2" y="24.9" transform="rotate(-90 163.2 24.9)">BAT+</text>
<text x="119.4" y="64.4">PWM</text>
<text x="173.2" y="66.9">LOAD_DIS</text>
<text x="46.4" y="73.1" transform="rotate(-90 46.4 73.1)">SOLAR-</text>
<text x="249.6" y="73.1" transform="rotate(-90 249.6 73.1)">LOAD-</text>
<text x="267.3" y="98.5" transform="rotate(-90 267.3 98.5)">BAT+</text>
<text x="74.1" y="120.3">DAC</text>
<text x="229.2" y="123.9" transform="rotate(-90 229.2 123.9)">BAT+</text>
<text x="134.9" y="130.4">I_SOLAR</text>
<text x="175.3" y="135.5">SOLAR-</text>
<text x="206" y="135.5">V_SOLAR</text>
<text x="241.6" y="135.5">V_BAT</text>
<text x="46.2" y="158.4">DAC</text>
<text x="127.3" y="168.5">I_LOAD</text>
<text x="99.3" y="178.7">I_LOAD_COMP</text>
</g>
<g font-size="1.8" fill="#657b83">
<text x="112.6" y="32.1">+12V</text>
<text x="53.6" y="40.4">RV1</text>
<text x="53.7" y="42.7">56V</text>
<text x="113.2" y="44.5" transform="rotate(-90 113.2 44.5)">R8</text>
<text x="116.8" y="44.9" transform="rotate(-90 116.8 44.9)">470</text>
<text x="123.4" y="47.6" transform="rotate(-90 123.4 47.6)">R11</text>
<text x="126.9" y="47.9" transform="rotate(-90 126.9 47.9)">120k</text>
<text x="143" y="42.3">C12</text>
<text x="143.2" y="45.9">100n</text>
<text x="201.5" y="42.3">+12V</text>
<text x="27" y="48.6">J1</text>
<text x="130.5" y="52.5">R51</text>
<text x="140.3" y="53">GND</text>
<text x="169.2" y="48.6">J3</text>
<text x="183.1" y="53.3">+3.3V</text>
<text x="219.7" y="54">G_LOAD</text>
<text x="220" y="51.7">TP2</text>
<text x="238.3" y="52.5">C27</text>
<text x="263.2" y="48.6">J2</text>
<text x="57.2" y="57.7" transform="rotate(-90 57.2 57.7)">R39</text>
<text x="61" y="57.6" transform="rotate(-90 61 57.6)">12k</text>
<text x="80" y="56.5">G_PWM</text>
<text x="80.3" y="54.2">TP1</text>
<text x="102.1" y="54.1">MMBT3906</text>
<text x="109.6" y="56.1">T2</text>
<text x="130.1" y="56.1">120k</text>
<text x="202.1" y="55.2" transform="rotate(-90 202.1 55.2)">R16</text>
<text x="205.7" y="55.1" transform="rotate(-90 205.7 55.1)">68k</text>
<text x="209.7" y="57.6">R9</text>
<text x="238.3" y="56.1">10n</text>
<text x="23.6" y="60.1">MKDS 5/ 2-9,5</text>
<text x="127.9" y="62.7">R12</text>
<text x="147.5" y="62.5">T3</text>
<text x="147.8" y="64.4">MMBT3904</text>
<text x="164.5" y="60.1">MKDS 5/ 2-9,5</text>
<text x="184.3" y="62.8" transform="rotate(-90 184.3 62.8)">R15</text>
<text x="187.9" y="63.1" transform="rotate(-90 187.9 63.1)">120k</text>
<text x="188.9" y="65.2">R13</text>
<text x="205.9" y="65.1">T1</text>
<text x="209.1" y="61.1">2.2k</text>
<text x="258.3" y="60.1">MKDS 5/ 2-9,5</text>
<text x="86.5" y="67.6">T4</text>
<text x="86.8" y="69.5">MMBT3904</text>
<text x="100.4" y="69.9" transform="rotate(-90 100.4 69.9)">R2</text>
<text x="104.2" y="70.3" transform="rotate(-90 104.2 70.3)">39k</text>
<text x="108.9" y="70.8">12V</text>
<text x="109.4" y="68.2">D1</text>
<text x="127.8" y="66.2">2.2k</text>
<text x="133.5" y="70.4" transform="rotate(-90 133.5 70.4)">R49</text>
<text x="137.1" y="70.8" transform="rotate(-90 137.1 70.8)">120k</text>
<text x="188.8" y="68.8">2.2k</text>
<text x="206.2" y="67">MMBT3904</text>
<text x="64.9" y="73" transform="rotate(-90 64.9 73)">R48</text>
<text x="68.5" y="73.3" transform="rotate(-90 68.5 73.3)">120k</text>
<text x="128.4" y="75.4">R6</text>
<text x="173.6" y="75.4">R17</text>
<text x="66.5" y="82.9">PSMN7R5-60YLX</text>
<text x="72.5" y="80.6">Q1</text>
<text x="107.1" y="82.9">PSMN7R5-60YLX</text>
<text x="113.1" y="80.6">Q2</text>
<text x="128.3" y="78.9">2m</text>
<text x="163.1" y="83.5">GND</text>
<text x="174" y="78.9">2m</text>
<text x="211.3" y="82.9">PSMN7R5-60YLX</text>
<text x="217.3" y="80.6">Q3</text>
<text x="69.6" y="101">IRFB7787</text>
<text x="72.5" y="98.7">Q6</text>
<text x="110.3" y="101">IRFB7787</text>
<text x="113.1" y="98.7">Q7</text>
<text x="214.4" y="101">IRFB7787</text>
<text x="217.3" y="98.7">Q8</text>
<text x="252.6" y="100.3">PWR_12V</text>
<text x="255.7" y="98">J6</text>
<text x="256.7" y="101.6">1</text>
<text x="43.8" y="113.4">+3.3V</text>
<text x="264.7" y="111.4">GND</text>
<text x="87.8" y="118.5">R3</text>
<text x="48.5" y="125.4">U2C</text>
<text x="87.4" y="122.1">68k</text>
<text x="106.8" y="125.4">U2A</text>
<text x="135.9" y="125.1">I_SOLAR</text>
<text x="136.1" y="122.8">TP4</text>
<text x="191" y="121">VDDA</text>
<text x="36.3" y="128.7">C1</text>
<text x="82.1" y="129.8">2.2k</text>
<text x="82.7" y="126">R1</text>
<text x="87.8" y="131.1">R4</text>
<text x="120.3" y="128.7">R14</text>
<text x="191.8" y="131.4" transform="rotate(-90 191.8 131.4)">R24</text>
<text x="195.6" y="131.5" transform="rotate(-90 195.6 131.5)">8.2k</text>
<text x="227.4" y="131.4" transform="rotate(-90 227.4 131.4)">R25</text>
<text x="231.2" y="131.7" transform="rotate(-90 231.2 131.7)">120k</text>
<text x="36.5" y="132.3">100n</text>
<text x="48.7" y="135.6">TLV9002</text>
<text x="66.6" y="134.3">GND</text>
<text x="87.2" y="134.9">2.2k</text>
<text x="107.1" y="135.6">TLV9002</text>
<text x="120.2" y="132.3">2.2k</text>
<text x="127.8" y="135.6">C3</text>
<text x="186" y="137.5">120k</text>
<text x="186.3" y="133.6">R37</text>
<text x="105" y="141.4">R10</text>
<text x="128" y="140.6">10n</text>
<text x="191.8" y="141.5" transform="rotate(-90 191.8 141.5)">R26</text>
<text x="195.6" y="141.4" transform="rotate(-90 195.6 141.4)">12k</text>
<text x="201.6" y="138.7">C17</text>
<text x="201.6" y="142.5">10n</text>
<text x="227.4" y="141.5" transform="rotate(-90 227.4 141.5)">R27</text>
<text x="231.2" y="141.4" transform="rotate(-90 231.2 141.4)">12k</text>
<text x="237.1" y="138.7">C18</text>
<text x="237.2" y="142.5">10n</text>
<text x="43.8" y="147">GND</text>
<text x="105.2" y="145">68k</text>
<text x="125" y="147">GND</text>
<text x="191.1" y="149.5">GND</text>
<text x="198.7" y="149.5">GND</text>
<text x="226.6" y="149.5">GND</text>
<text x="234.3" y="149.5">GND</text>
<text x="59.3" y="156.6">R19</text>
<text x="59.5" y="160.2">68k</text>
<text x="128.5" y="160.9">TP5</text>
<text x="54.2" y="167.9">2.2k</text>
<text x="54.3" y="164.1">R18</text>
<text x="79" y="163.5">U2B</text>
<text x="112.6" y="166.8">R22</text>
<text x="128.3" y="163.2">I_LOAD</text>
<text x="59.2" y="173">2.2k</text>
<text x="59.3" y="169.2">R20</text>
<text x="79.1" y="173.7">TLV9002</text>
<text x="112.6" y="170.4">2.2k</text>
<text x="48.8" y="177.5">GND</text>
<text x="95.4" y="174.6" transform="rotate(-90 95.4 174.6)">R40</text>
<text x="99" y="174.4" transform="rotate(-90 99 174.4)">12k</text>
<text x="120.1" y="174.4">C4</text>
<text x="120.2" y="178">10n</text>
<text x="82.2" y="182">R21</text>
<text x="82.3" y="185.6">68k</text>
<text x="95.4" y="184.8" transform="rotate(-90 95.4 184.8)">R41</text>
<text x="99" y="184.9" transform="rotate(-90 99 184.9)">8.2k</text>
<text x="117.4" y="185.1">GND</text>
<text x="94.6" y="192.7">GND</text>
</g>
<g font-size="1.8" fill="#268bd2">
<text x="68.6" y="37.5">Remark: Fast switching to improve</text>
<text x="68.6" y="39.4">efficiency not really needed, as during</text>
<text x="68.6" y="41.3">CV mode (when we are switching) there</text>
<text x="21.6" y="42.5">Solar Panel</text>
<text x="21.6" y="44.4">Voltage: 16-55 V</text>
<text x="68.6" y="43.2">is excess energy available anyway.</text>
<text x="165.1" y="42.5">Battery</text>
<text x="165.1" y="44.4">12/24V</text>
<text x="260.3" y="44.4">Load</text>
<text x="53.1" y="56.1" transform="rotate(-90 53.1 56.1)">1mA@56V</text>
<text x="38.1" y="83.8">T4 should provide</text>
<text x="38.1" y="85.7">solar panel short</text>
<text x="38.1" y="87.6">circuit protection</text>
<text x="38.1" y="89.5">during operation</text>
<text x="38.1" y="91.4">(yet to be tested)</text>
<text x="137.2" y="90.8">SMD MOSFET selection:</text>
<text x="137.2" y="92.7">Rds(on) * I^2 &lt; 0.8 W</text>
<text x="137.2" y="94.6">10A: PSMN7R5-60YLX or BUK9Y7R2-60E,115</text>
<text x="81.3" y="99.1">Alternative: THT MOSFETs</text>
<text x="137.2" y="96.5">20A: CSD18540Q5B or SIR626LDP-T1-RE3</text>
<text x="177.8" y="155.6">Negative voltage max:</text>
<text x="177.8" y="157.5">10V bat - 55V panel = -35V</text>
<text x="256.5" y="160.6">If not stated otherwise,</text>
<text x="256.5" y="162.6">all MLCC 50V X7R</text>
<text x="20.3" y="182.9">Load overcurrent protection:</text>
<text x="20.3" y="184.8">- Short-circuit: &gt;400% of rated current</text>
<text x="20.3" y="188.6">- Overcurrent: &gt;120% of rated current</text>
<text x="21.3" y="186.7">Immediate cut-off using comparator</text>
<text x="21.3" y="190.5">Delayed cut-off (3s)</text>
<text x="104.1" y="189.2">COMP2 using Vref_int = 1.202 ... 1.242 V</text>
<text x="104.1" y="191.1">as reference triggered latest at</text>
<text x="104.1" y="193">Vout = 1.242V * (12+8.2)/8.2 = 3.06V</text>
</g>
<text font-size="1.8" fill="#002b36" x="48.4" y="43.6">U</text>
<g font-size="1.8" fill="#073642">
<text x="31.3" y="50.8">1</text>
<text x="115.8" y="50.3" transform="rotate(-90 115.8 50.3)">2</text>
<text x="165.9" y="50.8">1</text>
<text x="259.9" y="50.8">1</text>
<text x="31.3" y="55.9">2</text>
<text x="115.8" y="57.9" transform="rotate(-90 115.8 57.9)">3</text>
<text x="118.6" y="55.1">1</text>
<text x="165.9" y="55.9">2</text>
<text x="259.9" y="55.9">2</text>
<text x="85.3" y="65.5" transform="rotate(-90 85.3 65.5)">3</text>
<text x="139.5" y="65.3">1</text>
<text x="146.3" y="60.4" transform="rotate(-90 146.3 60.4)">3</text>
<text x="204.7" y="63" transform="rotate(-90 204.7 63)">3</text>
<text x="78.6" y="70.4">1</text>
<text x="146.3" y="68" transform="rotate(-90 146.3 68)">2</text>
<text x="197.9" y="67.8">1</text>
<text x="204.7" y="70.6" transform="rotate(-90 204.7 70.6)">2</text>
<text x="69.2" y="78">D</text>
<text x="75.2" y="72.2" transform="rotate(-90 75.2 72.2)">G</text>
<text x="76.9" y="78">S</text>
<text x="85.3" y="73.1" transform="rotate(-90 85.3 73.1)">2</text>
<text x="109.9" y="78">S</text>
<text x="115.8" y="72.2" transform="rotate(-90 115.8 72.2)">G</text>
<text x="117.5" y="78">D</text>
<text x="214" y="78">S</text>
<text x="220" y="72.2" transform="rotate(-90 220 72.2)">G</text>
<text x="221.6" y="78">D</text>
<text x="75.2" y="89.6" transform="rotate(-90 75.2 89.6)">1</text>
<text x="115.8" y="89.6" transform="rotate(-90 115.8 89.6)">1</text>
<text x="220" y="89.6" transform="rotate(-90 220 89.6)">1</text>
<text x="69.4" y="95.8">2</text>
<text x="77" y="95.8">3</text>
<text x="110" y="95.8">3</text>
<text x="117.6" y="95.8">2</text>
<text x="214.1" y="95.8">3</text>
<text x="221.8" y="95.8">2</text>
<text x="256.7" y="104.1">2</text>
<text x="45.5" y="124.6" transform="rotate(-90 45.5 124.6)">8</text>
<text x="46.4" y="128.7" transform="rotate(-90 46.4 128.7)">V+</text>
<text x="99.8" y="127">3</text>
<text x="102.1" y="127.9">+</text>
<text x="112.5" y="129.5">1</text>
<text x="45.5" y="136" transform="rotate(-90 45.5 136)">4</text>
<text x="99.8" y="132.1">2</text>
<text x="71.9" y="165.1">5</text>
<text x="74.2" y="166">+</text>
<text x="84.6" y="167.6">7</text>
<text x="71.9" y="170.2">6</text>
</g>
<g font-size="1.8" fill="#586e75">
<text x="91.4" y="61">GQ12</text>
<text x="180.3" y="76.2">L_SHUNT+</text>
<text x="76.6" y="86.4">GQ12</text>
<text x="106.7" y="86.4">GQ12</text>
<text x="124.2" y="91.7" transform="rotate(-90 124.2 91.7)">S_SHUNT-</text>
<text x="73.7" y="132.1">S_SHUNT-</text>
<text x="40.6" y="165.1">L_SHUNT+</text>
</g>
</svg>
